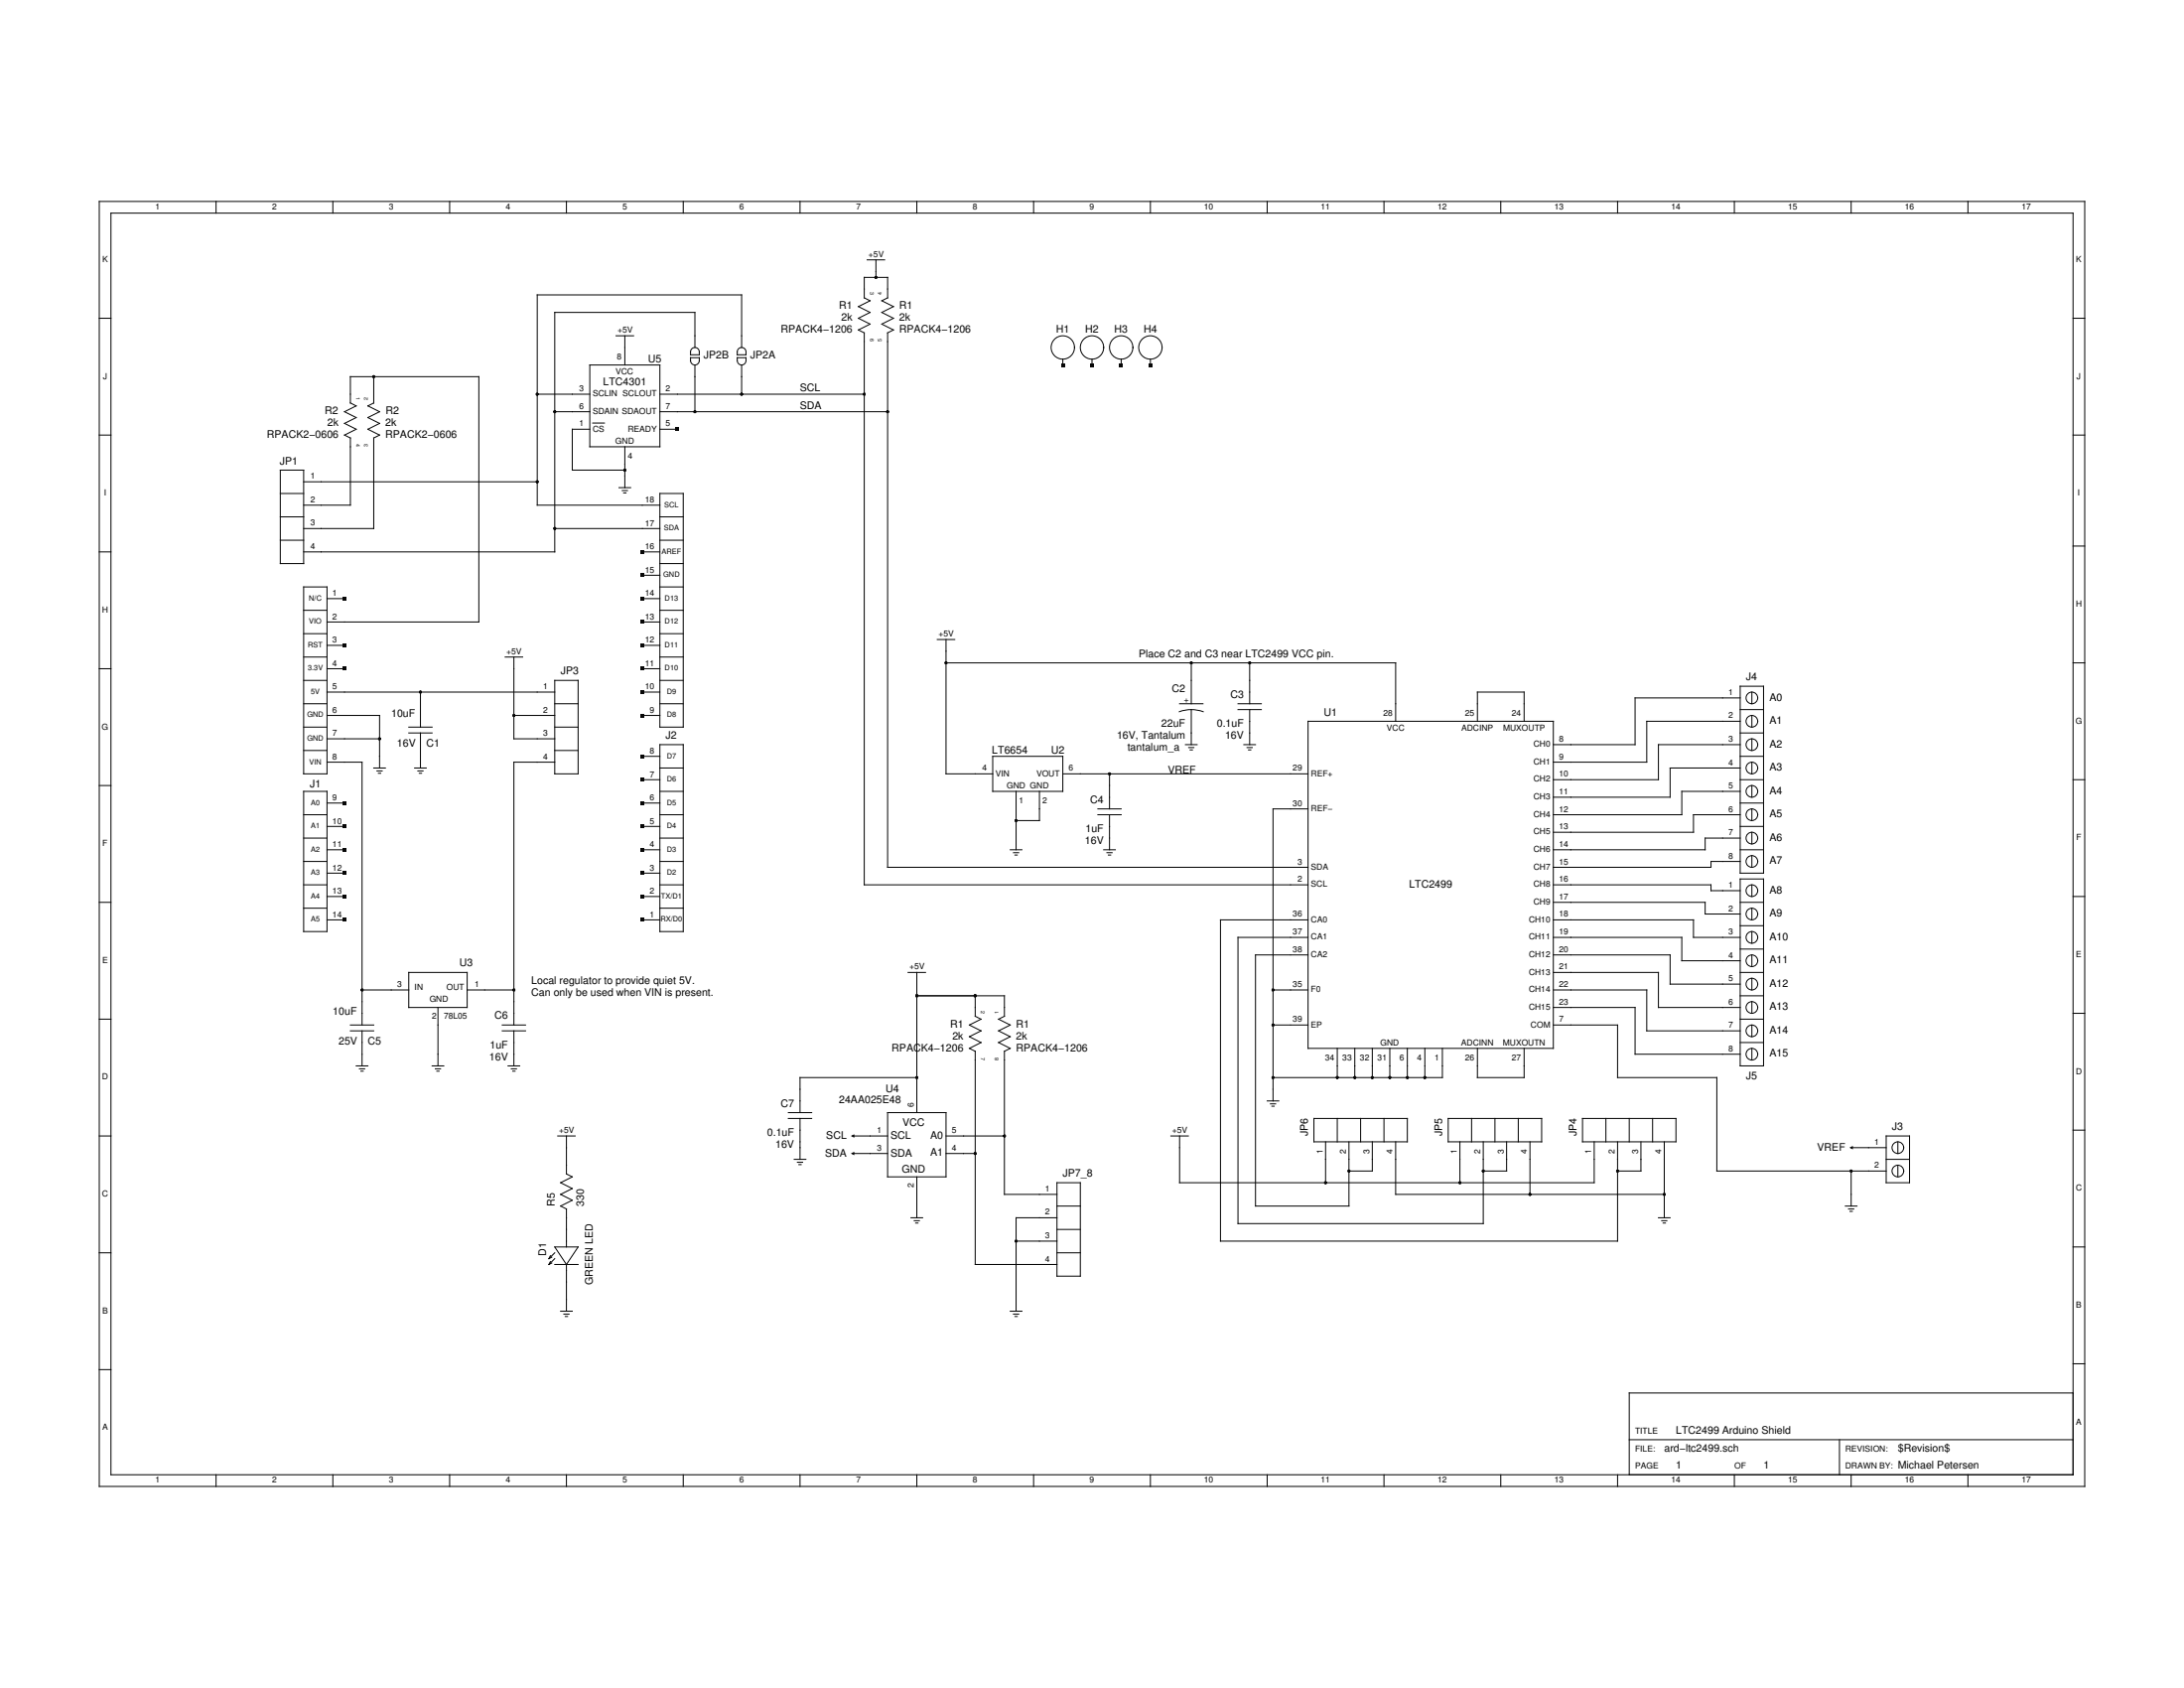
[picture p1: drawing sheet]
<svg xmlns="http://www.w3.org/2000/svg" width="279mm" height="216mm" viewBox="0 0 279 216" stroke-linecap="round" stroke-linejoin="round" font-family="sans-serif">
<g fill="none" stroke="#000" stroke-width=".13">
<path d="M12.7 25.8h254v164.3h-254zM14.2 27.3h251v161.3h-251zM27.6 25.8v1.5M42.6 25.8v1.5M57.5 25.8v1.5M72.5 25.8v1.5M87.4 25.8v1.5M102.3 25.8v1.5M110.9 33.2h2.3M112.1 33.2v2.3M117.3 25.8v1.5M132.2 25.8v1.5"/>
<path d="M147.2 25.8v1.5M162.1 25.8v1.5M177.1 25.8v1.5M192 25.8v1.5M206.9 25.8v1.5M221.9 25.8v1.5M236.8 25.8v1.5M251.8 25.8v1.5M12.7 55.6h1.5M12.7 40.7h1.5M44.8 51.6v-3.4h16.5v31.4h-19.5M44.8 51.5l.8 .4-1.5 .8 1.5 .7-1.5 .8 1.5 .7-1.5 .7 .7 .4v8.6h-6"/>
<path d="M47.8 51.5l-.7 .4 1.5 .8-1.5 .7 1.5 .8-1.5 .7 1.5 .7-.8 .4v11.6h-9M47.8 48.2v3.4M68.7 50.4h6.8M71 52.7h4.5M75.5 46.7h8.9v10.4h-8.9zM75.5 54.9h-2.3v5.2h6.7M75.8 54.1h1.5M78.8 42.9h2.3M79.9 42.9v3.8M79.9 57.1v5.3M84.4 50.4h26.2M84.4 52.7h29.2"/>
<path d="M84.4 54.9h2.3M88.3 45.7h1.2a.68 .68 0 0 1-.6 1 .68 .68 0 0 1-.6-1zM88.6 44.5a.56 .56 0 0 1 .9 .5v.4h-1.2l.1-.7zM88.9 44.4v-4.4h-17.9v30.6h-32.2M88.9 46.7v6M94.3 45.7h1.1a.68 .68 0 0 1-.5 1 .68 .68 0 0 1-.6-1zM94.6 44.5a.56 .56 0 0 1 .8 .5v.4h-1.1l.1-.7zM94.9 44.4v-6.7h-26.2v26.9h15.7M94.9 46.7v3.7M136 45.9v.8M139.7 45.9v.8M143.4 45.9v.8"/>
<path d="M147.2 45.9v.8M265.2 55.6h1.5M265.2 40.7h1.5M12.7 70.6h1.5M35.9 60.1h2.9v12h-2.9zM35.9 63.1h2.9M35.9 69.1h2.9M35.9 66.1h2.9M38.8 78.1h3M38.8 75.1h3v23.9h-3zM38.8 61.6h29.9M41.8 76.6h2.3"/>
<path d="M71 67.6h13.4M79.2 62.4h1.5M79.6 62.7h.7M79.8 63h.3M82.2 70.6h2.2M82.2 79.6h2.2M82.2 76.6h2.2M82.2 73.6h2.2M84.4 63.1h3v29.9h-3zM84.4 78.1h3M84.4 75.1h3M84.4 72.1h3"/>
<path d="M84.4 69.1h3M84.4 66.1h3M265.2 69.8h1.5M12.7 85.5h1.5M38.8 81h3M38.8 84h3M38.8 87h3M38.8 90h3M38.8 93h3M38.8 96h3M41.8 85.5h2.3M41.8 91.5h6.8v6.7"/>
<path d="M41.8 94.5h6.8M41.8 97.5h4.5v33.6M41.8 88.5h29.2M41.8 82.5h2.3M47.8 98.2h1.5M48.2 98.6h.7M48.4 98.9h.3M52.3 93h3M52.3 93.7h3M53 98.2h1.5M53.5 98.6h.6M53.6 98.9h.3"/>
<path d="M53.8 88.5v4.5M53.8 93.7v4.5M64.6 84h2.3M65.7 91.5h5.3M65.7 84v10.5h5.3M71 97.5h-5.3v33.6M71 87h3v12h-3zM71 90h3M71 93h3M71 96h3M82.2 85.5h2.2M82.2 99.7h2.2"/>
<path d="M82.2 91.5h2.2M82.2 88.5h2.2M82.2 82.5h2.2M82.2 96.7h2.2M84.4 95.2h3v23.9h-3zM84.4 81h3M84.4 84h3M84.4 87h3M84.4 90h3M84.4 98.2h3M119.9 81.8h2.2M121 84.8h57.5v7.5"/>
<path d="M121 81.8v17.2h6M127 96.7h9v4.5h-9zM136 99h31.3M141.9 99v4.5M150.9 91a4.5 4.5 0 0 1 3 0M150.9 90h3M151.7 95.2h1.4M152.1 95.6h.6M152.3 95.9h.2M152.4 84.8v5.2M152.4 90.8v4.4M158.4 90h3"/>
<path d="M158.4 90.8h3M159.1 95.2h1.5M159.5 95.6h.7M159.7 95.9h.3M159.9 84.8v5.2M159.9 90.8v4.4M167.3 92.3h31.4v41.8h-31.4zM189 92.3v-3.8h6v3.8M222.6 95.2h-10.4v4.5h-13.5M222.6 99.7h3M222.6 92.3h-11.9v5.2h-12M222.6 87.8h3v23.9h-3z"/>
<path d="M222.6 96.7h3M222.6 89.3h-13.4v5.9h-10.5M222.6 98.2h-8.9v3.8h-15M222.6 90.8h3M222.6 93.7h3M224.1 88.5v1.5M224.1 91.5v1.5M224.1 94.5v1.5M224.1 97.5v1.5M265.2 84.8h1.5M265.2 99.7h1.5M12.7 100.5h1.5"/>
<path d="M12.7 115.4h1.5M38.8 101.2h3v17.9h-3zM38.8 104.2h3M38.8 107.2h3M38.8 110.2h3M38.8 113.2h3M38.8 116.2h3M41.8 114.7h2.3M41.8 108.7h2.3M41.8 105.7h2.3M41.8 111.7h2.3M41.8 117.7h2.3"/>
<path d="M41.8 102.7h2.3M82.2 114.7h2.2M82.2 108.7h2.2M82.2 105.7h2.2M82.2 111.7h2.2M82.2 117.7h2.2M82.2 102.7h2.2M84.4 104.2h3M84.4 107.2h3M84.4 101.2h3M84.4 110.2h3M84.4 113.2h3"/>
<path d="M84.4 116.2h3M129.2 108.7h1.5M129.7 109.1h.6M129.8 109.4h.3M130 101.2v7.5M133 101.2v3.8h-3M140.4 104.2h3M140.4 103.5h3M141.2 108.7h1.5M141.6 109.1h.7M141.8 109.4h.3M141.9 104.2v4.5"/>
<path d="M167.3 117.7h-11.2v41h50.8v-12.7M167.3 110.9h-53.7v-68.3l.7-.4-1.5-.7 1.5-.8-1.5-.7 1.5-.8-1.5-.7 .8-.4v-2.6h-3v2.6l.7 .4-1.5 .7 1.5 .8-1.5 .7 1.5 .8-1.5 .7 .8 .4v70.6h56.7M167.3 103.5h-4.4v37.3M167.3 119.9h-8.9v36.6h31.4v-10.5M198.7 115.4h19.4v1.5h4.5M198.7 113.2h20.2v.7h3.7M198.7 117.7h17.9v2.2h6M198.7 119.9h16.5v3h7.4M222.6 115.4h3M222.6 107.2h-4.5v1.5h-19.4M222.6 108.7h3M222.6 105.7h3"/>
<path d="M222.6 101.2h-7.4v3h-16.5M222.6 104.2h-6v2.2h-17.9M222.6 110.2h-3.7v.7h-20.2M222.6 102.7h3M222.6 112.4h3v23.9h-3zM222.6 118.4h3M224.1 100.5v1.5M224.1 103.5v1.5M224.1 106.4v1.5M224.1 109.4v1.5M224.1 113.2v1.5M224.1 116.2v1.5"/>
<path d="M224.1 119.1v1.5M265.2 114.7h1.5M12.7 130.4h1.5M44.8 131.1h3M44.8 131.8h3M45.6 136.3h1.5M46 136.7h.7M46.2 137h.3M46.3 126.6h6M46.3 131.8v4.5M52.3 124.4h7.5v4.5h-7.5zM55.3 136.3h1.5"/>
<path d="M55.7 136.7h.7M55.9 137h.3M56 128.9v7.4M59.8 126.6h5.9M64.2 131.1h3M64.2 131.8h3M65 136.3h1.5M65.4 136.7h.7M65.6 137h.3M65.7 131.8v4.5M116.2 124.4h2.2M117.3 137.8h-15v4.5"/>
<path d="M117.3 124.4v17.9M117.3 127.4h11.2v2.6l-.8 .4 1.5 .7-1.5 .7 1.5 .8-1.5 .7 1.5 .8-.7 .4v18.3h6.7M124.8 127.4v2.6l.7 .4-1.5 .7 1.5 .7-1.5 .8 1.5 .7-1.5 .8 .8 .4v27.2h10.4M162.9 131.1h4.4M162.9 126.6h4.4M167.3 122.1h-6.7v32.2h12v-8.3M171.1 134.1v3.7M173.3 134.1v3.7M175.6 134.1v3.7M177.8 134.1v3.7M180 134.1v3.7M182.3 134.1v3.7"/>
<path d="M184.5 134.1v3.7h-21.6M189 134.1v3.7h6v-3.7M198.7 131.1h8.2v6.7h12.7v12h21.7M198.7 126.6h12v5.2h11.9M198.7 122.1h15v3.8h8.9M198.7 124.4h13.5v4.5h10.4M198.7 128.9h10.5v5.9h13.4M222.6 130.4h3M222.6 124.4h3M222.6 133.3h3M222.6 127.4h3M222.6 121.4h3"/>
<path d="M224.1 122.1v1.5M224.1 125.1v1.5M224.1 128.1v1.5M224.1 131.1v1.5M224.1 134.1v1.5M265.2 129.6h1.5M12.7 145.3h1.5M71 159.5h3l-1.5 2.2zM71.3 145.3h2.3M71.7 154.3l.8 .3v4.9M72.5 145.3v4.9l.7 .3-1.5 .8 1.5 .7-1.5 .8 1.5 .7-1.5 .8M100.9 142.3h2.9"/>
<path d="M100.9 143.1h2.9M101.6 148.3h1.5M102 148.7h.7M102.2 149h.3M102.3 143.1v5.2M109.1 145.3h4.5M109.1 147.5h4.5M113.6 142.3h7.4v8.2h-7.4zM116.5 155.8h1.5M117 156.1h.6M117.1 156.4h.3M117.3 150.5v5.3"/>
<path d="M121 145.3h7.5M121 147.5h3.8M130 158.7h5.2M135.2 154.3h3M135.2 151.3h3v11.9h-3zM135.2 155.8h-5.2v11.9M135.2 157.2h3M149.8 145.3h2.2M150.9 145.3v6h53v-5.3M162.1 140.8h1.5M162.5 141.2h.7M162.7 141.5h.3"/>
<path d="M168.1 143.1h11.9v2.9h-11.9zM169.6 146v5.3M171.1 143.1v2.9M174.1 143.1v2.9M175.6 146v3.8h-3M177.1 143.1v2.9M178.5 146v6.8h34.4M185.3 143.1h11.9v2.9h-11.9zM186.8 146v5.3M188.3 143.1v2.9M191.2 143.1v2.9M192.7 146v3.8h-2.9"/>
<path d="M194.2 143.1v2.9M195.7 146v6.8M202.5 143.1h11.9v2.9h-11.9zM205.4 143.1v2.9M208.4 143.1v2.9M209.9 146v3.8h-3M211.4 143.1v2.9M212.2 155.8h1.5M212.6 156.1h.6M212.8 156.4h.3M212.9 146v9.8M236.1 154.3h1.5"/>
<path d="M236.5 154.6h.7M236.7 154.9h.3M236.8 149.8v4.5M236.8 146.8h4.5M241.3 145.3h3v6h-3zM241.3 148.3h3M242.8 146v1.5M242.8 149v1.5M265.2 144.5h1.5M265.2 159.5h1.5M12.7 160.2h1.5M12.7 175.2h1.5"/>
<path d="M70.4 161.4l-.2 .3M70.4 160.6l-.2 .4M70.6 161.5l-.4 .2M70.6 160.8l-.4 .2M71 161.7h3M71 160.2l-.8 .8M71 161l-.8 .7M71.7 167.7h1.5M72.1 168.1h.7M72.3 168.4h.3M72.5 161.7v6M129.2 167.7h1.5"/>
<path d="M129.7 168.1h.6M129.8 168.4h.3M135.2 160.2h3M265.2 178.2h-56.8v10.4M265.2 174.4h1.5M27.6 188.6v1.5M42.6 188.6v1.5M57.5 188.6v1.5M72.5 188.6v1.5M87.4 188.6v1.5M102.3 188.6v1.5M117.3 188.6v1.5"/>
<path d="M132.2 188.6v1.5M147.2 188.6v1.5M162.1 188.6v1.5M177.1 188.6v1.5M192 188.6v1.5M206.9 188.6v1.5M208.4 184.1h56.8M221.9 188.6v1.5M235.3 184.1v4.5M236.8 188.6v1.5M251.8 188.6v1.5"/>
<circle cx="136" cy="44.4" r="1.49"/>
<circle cx="139.7" cy="44.4" r="1.49"/>
<circle cx="143.4" cy="44.4" r="1.49"/>
<circle cx="147.2" cy="44.4" r="1.49"/>
<circle cx="224.1" cy="98.2" r=".75"/>
<circle cx="224.1" cy="92.3" r=".75"/>
<circle cx="224.1" cy="95.2" r=".75"/>
<circle cx="224.1" cy="89.3" r=".75"/>
<circle cx="224.1" cy="107.2" r=".75"/>
<circle cx="224.1" cy="119.9" r=".75"/>
<circle cx="224.1" cy="113.9" r=".75"/>
<circle cx="224.1" cy="101.2" r=".75"/>
<circle cx="224.1" cy="110.2" r=".75"/>
<circle cx="224.1" cy="104.2" r=".75"/>
<circle cx="224.1" cy="116.9" r=".75"/>
<circle cx="224.1" cy="134.8" r=".75"/>
<circle cx="224.1" cy="125.9" r=".75"/>
<circle cx="224.1" cy="122.9" r=".75"/>
<circle cx="224.1" cy="128.9" r=".75"/>
<circle cx="224.1" cy="131.8" r=".75"/>
<circle cx="242.8" cy="149.8" r=".75"/>
<circle cx="242.8" cy="146.8" r=".75"/>
</g>
<g fill="#000">
<path d="M86.4 54.7h.5v.4h-.5zM135.7 46.5h.5v.4h-.5zM139.5 46.5h.4v.4h-.4zM143.2 46.5h.5v.4h-.5zM146.9 46.5h.5v.4h-.5zM43.9 76.3h.4v.5h-.4zM82 70.4h.4v.4h-.4zM82 79.3h.4v.5h-.4zM82 76.3h.4v.5h-.4zM82 73.4h.4v.4h-.4zM43.9 85.3h.4v.5h-.4zM43.9 82.3h.4v.5h-.4z"/>
<path d="M82 99.5h.4v.4h-.4zM82 96.5h.4v.5h-.4zM82 85.3h.4v.5h-.4zM82 88.3h.4v.4h-.4zM82 82.3h.4v.5h-.4zM82 91.3h.4v.4h-.4zM43.9 108.5h.4v.4h-.4zM43.9 105.5h.4v.4h-.4zM43.9 114.4h.4v.5h-.4zM43.9 111.5h.4v.4h-.4zM43.9 117.4h.4v.5h-.4zM43.9 102.5h.4v.4h-.4z"/>
<path d="M82 102.5h.4v.4h-.4zM82 108.5h.4v.4h-.4zM82 105.5h.4v.4h-.4zM82 111.5h.4v.4h-.4zM82 114.4h.4v.5h-.4zM82 117.4h.4v.5h-.4zM108.8 147.5l.5-.2v.5zM108.8 145.3l.5-.2v.4zM236.6 146.8l.4-.2v.4z"/>
<circle cx="112.1" cy="35.5" r=".19"/>
<circle cx="47.8" cy="48.2" r=".19"/>
<circle cx="68.7" cy="50.4" r=".19"/>
<circle cx="71" cy="52.7" r=".19"/>
<circle cx="88.9" cy="52.7" r=".19"/>
<circle cx="94.9" cy="50.4" r=".19"/>
<circle cx="110.6" cy="50.4" r=".19"/>
<circle cx="113.6" cy="52.7" r=".19"/>
<circle cx="68.7" cy="61.6" r=".19"/>
<circle cx="71" cy="67.6" r=".19"/>
<circle cx="79.9" cy="60.1" r=".19"/>
<circle cx="48.6" cy="94.5" r=".19"/>
<circle cx="53.8" cy="88.5" r=".19"/>
<circle cx="65.7" cy="91.5" r=".19"/>
<circle cx="121" cy="84.8" r=".19"/>
<circle cx="141.9" cy="99" r=".19"/>
<circle cx="152.4" cy="84.8" r=".19"/>
<circle cx="159.9" cy="84.8" r=".19"/>
<circle cx="130" cy="105" r=".19"/>
<circle cx="46.3" cy="126.6" r=".19"/>
<circle cx="65.7" cy="126.6" r=".19"/>
<circle cx="117.3" cy="127.4" r=".19"/>
<circle cx="117.3" cy="137.8" r=".19"/>
<circle cx="124.8" cy="127.4" r=".19"/>
<circle cx="162.9" cy="126.6" r=".19"/>
<circle cx="162.9" cy="131.1" r=".19"/>
<circle cx="162.9" cy="137.8" r=".19"/>
<circle cx="171.1" cy="137.8" r=".19"/>
<circle cx="173.3" cy="137.8" r=".19"/>
<circle cx="175.6" cy="137.8" r=".19"/>
<circle cx="177.8" cy="137.8" r=".19"/>
<circle cx="180" cy="137.8" r=".19"/>
<circle cx="182.3" cy="137.8" r=".19"/>
<circle cx="124.8" cy="147.5" r=".19"/>
<circle cx="128.5" cy="145.3" r=".19"/>
<circle cx="130" cy="158.7" r=".19"/>
<circle cx="169.6" cy="151.3" r=".19"/>
<circle cx="172.6" cy="149.8" r=".19"/>
<circle cx="186.8" cy="151.3" r=".19"/>
<circle cx="189.8" cy="149.8" r=".19"/>
<circle cx="195.7" cy="152.8" r=".19"/>
<circle cx="206.9" cy="149.8" r=".19"/>
<circle cx="212.9" cy="152.8" r=".19"/>
<circle cx="236.8" cy="149.8" r=".19"/>
</g>
<g font-size="1.3">
<text x="107.3" y="39.6">R1</text>
<text x="107.6" y="41.1">2k</text>
<text x="115" y="41.1">2k</text>
<text x="115" y="39.6">R1</text>
<text x="82.9" y="46.3">U5</text>
<text x="90" y="45.9">JP2B</text>
<text x="96" y="45.9">JP2A</text>
<text x="99.9" y="42.6">RPACK4−1206</text>
<text x="115" y="42.6">RPACK4−1206</text>
<text x="135.1" y="42.6">H1</text>
<text x="138.8" y="42.6">H2</text>
<text x="142.6" y="42.6">H3</text>
<text x="146.3" y="42.6">H4</text>
<text x="41.6" y="53">R2</text>
<text x="49.3" y="53">R2</text>
<text x="77.2" y="49.3">LTC4301</text>
<text x="102.3" y="50">SCL</text>
<text x="102.3" y="52.3">SDA</text>
<text x="34.1" y="56">RPACK2−0606</text>
<text x="35.8" y="59.4">JP1</text>
<text x="41.9" y="54.5">2k</text>
<text x="49.3" y="54.5">2k</text>
<text x="49.3" y="56">RPACK2−0606</text>
<text x="71.7" y="86.3">JP3</text>
<text x="145.7" y="84">Place C2 and C3 near LTC2499 VCC pin.</text>
<text x="149.9" y="88.5">C2</text>
<text x="157.4" y="89.3">C3</text>
<text x="223.4" y="87">J4</text>
<text x="226.4" y="89.6">A0</text>
<text x="50.1" y="91.7">10uF</text>
<text x="50.8" y="95.5">16V</text>
<text x="54.5" y="95.5">C1</text>
<text x="85.2" y="94.5">J2</text>
<text x="142.9" y="94.5">16V, Tantalum</text>
<text x="144.2" y="96">tantalum_a</text>
<text x="148.6" y="93">22uF</text>
<text x="155.7" y="93">0.1uF</text>
<text x="156.7" y="94.5">16V</text>
<text x="169.4" y="91.5">U1</text>
<text x="226.4" y="92.6">A1</text>
<text x="226.4" y="95.6">A2</text>
<text x="39.7" y="100.7">J1</text>
<text x="126.9" y="96.4">LT6654</text>
<text x="134.5" y="96.4">U2</text>
<text x="149.4" y="99">VREF</text>
<text x="226.4" y="98.6">A3</text>
<text x="226.4" y="101.6">A4</text>
<text x="138.8" y="107.9">16V</text>
<text x="138.9" y="106.4">1uF</text>
<text x="139.5" y="102.7">C4</text>
<text x="226.4" y="104.6">A5</text>
<text x="226.4" y="107.5">A6</text>
<text x="180.3" y="113.5">LTC2499</text>
<text x="226.4" y="110.5">A7</text>
<text x="226.4" y="114.3">A8</text>
<text x="226.4" y="117.3">A9</text>
<text x="58.8" y="123.6">U3</text>
<text x="68" y="125.9">Local regulator to provide quiet 5V.</text>
<text x="226.4" y="120.2">A10</text>
<text x="226.4" y="123.2">A11</text>
<text x="42.6" y="129.8">10uF</text>
<text x="63.3" y="130.4">C6</text>
<text x="68" y="127.4">Can only be used when VIN is present.</text>
<text x="121.5" y="131.5">R1</text>
<text x="130" y="131.5">R1</text>
<text x="226.4" y="126.2">A12</text>
<text x="226.4" y="129.2">A13</text>
<text x="43.3" y="133.6">25V</text>
<text x="47.1" y="133.6">C5</text>
<text x="62.6" y="135.6">16V</text>
<text x="62.7" y="134.1">1uF</text>
<text x="114.1" y="134.4">RPACK4−1206</text>
<text x="121.8" y="132.9">2k</text>
<text x="130" y="132.9">2k</text>
<text x="130" y="134.4">RPACK4−1206</text>
<text x="226.4" y="132.2">A14</text>
<text x="226.4" y="135.2">A15</text>
<text x="99.9" y="141.6">C7</text>
<text x="107.3" y="141.2">24AA025E48</text>
<text x="113.3" y="139.7">U4</text>
<text x="223.4" y="138">J5</text>
<text x="98.2" y="145.3">0.1uF</text>
<text x="99.2" y="146.8">16V</text>
<text x="105.6" y="147.9">SDA</text>
<text x="105.7" y="145.6">SCL</text>
<text x="113.9" y="145.6">SCL</text>
<text x="113.9" y="147.9">SDA</text>
<text x="115.5" y="144.1">VCC</text>
<text x="119" y="145.6">A0</text>
<text x="119" y="147.9">A1</text>
<text x="167.3" y="145.3" transform="rotate(-90 167.3 145.3)">JP6</text>
<text x="184.5" y="145.3" transform="rotate(-90 184.5 145.3)">JP5</text>
<text x="201.7" y="145.3" transform="rotate(-90 201.7 145.3)">JP4</text>
<text x="232.5" y="147.1">VREF</text>
<text x="242" y="144.5">J3</text>
<text x="71" y="154.3" transform="rotate(-90 71 154.3)">R5</text>
<text x="74.7" y="154.3" transform="rotate(-90 74.7 154.3)">330</text>
<text x="115.4" y="150">GND</text>
<text x="136" y="150.5">JP7_8</text>
<text x="69.8" y="160.6" transform="rotate(-90 69.8 160.6)">D1</text>
<text x="75.8" y="164.3" transform="rotate(-90 75.8 164.3)">GREEN LED</text>
<text x="212.9" y="185.6">ard−ltc2499.sch</text>
<text x="214.4" y="183.4">LTC2499 Arduino Shield</text>
<text x="242.8" y="185.6">$Revision$</text>
<text x="214.4" y="187.9">1</text>
<text x="225.6" y="187.9">1</text>
<text x="242.8" y="187.9">Michael Petersen</text>
</g>
<g font-size="1.1">
<text x="19.9" y="26.8">1</text>
<text x="34.8" y="26.8">2</text>
<text x="49.8" y="26.8">3</text>
<text x="64.7" y="26.8">4</text>
<text x="79.6" y="26.8">5</text>
<text x="94.6" y="26.8">6</text>
<text x="109.5" y="26.8">7</text>
<text x="124.5" y="26.8">8</text>
<text x="139.4" y="26.8">9</text>
<text x="154" y="26.8">10</text>
<text x="169" y="26.8">11</text>
<text x="183.9" y="26.8">12</text>
<text x="198.9" y="26.8">13</text>
<text x="213.8" y="26.8">14</text>
<text x="228.7" y="26.8">15</text>
<text x="243.7" y="26.8">16</text>
<text x="258.6" y="26.8">17</text>
<text x="13.1" y="33.5">K</text>
<text x="111.1" y="32.9">+5V</text>
<text x="265.6" y="33.5">K</text>
<text x="78.8" y="47.9">VCC</text>
<text x="78.9" y="45.9">8</text>
<text x="79" y="42.6">+5V</text>
<text x="13.2" y="48.5">J</text>
<text x="74.1" y="50">3</text>
<text x="74.1" y="52.3">6</text>
<text x="75.8" y="50.7">SCLIN SCLOUT</text>
<text x="75.8" y="52.9">SDAIN SDAOUT</text>
<text x="85.2" y="50">2</text>
<text x="85.2" y="52.3">7</text>
<text x="265.7" y="48.5">J</text>
<text x="74.1" y="54.5">1</text>
<text x="75.8" y="55.2">CS</text>
<text x="78.7" y="56.8">GND</text>
<text x="80.3" y="58.7">4</text>
<text x="80.3" y="55.2">READY</text>
<text x="85.2" y="54.5">5</text>
<text x="13.3" y="63.4">I</text>
<text x="39.7" y="61.3">1</text>
<text x="39.7" y="64.2">2</text>
<text x="82.5" y="64.3">18</text>
<text x="265.8" y="63.4">I</text>
<text x="39.7" y="67.2">3</text>
<text x="39.7" y="70.2">4</text>
<text x="82.5" y="70.3">16</text>
<text x="82.5" y="67.3">17</text>
<text x="42.5" y="76.2">1</text>
<text x="82.5" y="76.2">14</text>
<text x="82.5" y="73.2">15</text>
<text x="265.6" y="77.6">H</text>
<text x="13.1" y="78.3">H</text>
<text x="42.5" y="82.2">3</text>
<text x="42.5" y="79.2">2</text>
<text x="64.8" y="83.7">+5V</text>
<text x="82.5" y="79.2">13</text>
<text x="82.5" y="82.2">12</text>
<text x="120.1" y="81.4">+5V</text>
<text x="42.5" y="85.2">4</text>
<text x="42.5" y="88.2">5</text>
<text x="69.5" y="88.1">1</text>
<text x="82.5" y="85.2">11</text>
<text x="82.5" y="88.2">10</text>
<text x="152" y="89.9" transform="rotate(-90 152 89.9)">+</text>
<text x="221.1" y="88.9">1</text>
<text x="13" y="93.3">G</text>
<text x="42.5" y="91.2">6</text>
<text x="42.5" y="94.2">7</text>
<text x="69.5" y="91.1">2</text>
<text x="69.5" y="94.1">3</text>
<text x="83.1" y="91.2">9</text>
<text x="177" y="91.5">28</text>
<text x="177.4" y="93.4">VCC</text>
<text x="187" y="93.4">ADCINP</text>
<text x="187.4" y="91.5">25</text>
<text x="192.3" y="93.4">MUXOUTP</text>
<text x="193.4" y="91.5">24</text>
<text x="196.2" y="95.5">CH0</text>
<text x="199.5" y="94.9">8</text>
<text x="221.1" y="94.9">3</text>
<text x="221.1" y="91.9">2</text>
<text x="265.5" y="92.5">G</text>
<text x="42.5" y="97.1">8</text>
<text x="69.5" y="97.1">4</text>
<text x="83.1" y="99.4">7</text>
<text x="83.1" y="96.4">8</text>
<text x="125.7" y="98.6">4</text>
<text x="127.4" y="99.3">VIN</text>
<text x="128.8" y="100.8">GND GND</text>
<text x="132.6" y="99.3">VOUT</text>
<text x="136.7" y="98.6">6</text>
<text x="165.4" y="98.6">29</text>
<text x="167.7" y="99.3">REF+</text>
<text x="196.2" y="100">CH2</text>
<text x="196.2" y="97.8">CH1</text>
<text x="199.5" y="101.6">11</text>
<text x="199.5" y="99.4">10</text>
<text x="199.5" y="97.1">9</text>
<text x="221.1" y="100.8">5</text>
<text x="221.1" y="97.9">4</text>
<text x="42.5" y="105.4">10</text>
<text x="42.5" y="102.4">9</text>
<text x="83.1" y="102.4">6</text>
<text x="83.1" y="105.4">5</text>
<text x="130.4" y="102.7">1</text>
<text x="133.3" y="102.7">2</text>
<text x="165.4" y="103.1">30</text>
<text x="167.7" y="103.7">REF−</text>
<text x="196.2" y="106.7">CH5</text>
<text x="196.2" y="104.5">CH4</text>
<text x="196.2" y="102.3">CH3</text>
<text x="199.5" y="106.1">13</text>
<text x="199.5" y="103.8">12</text>
<text x="221.1" y="106.8">7</text>
<text x="221.1" y="103.8">6</text>
<text x="265.6" y="107.5">F</text>
<text x="13.1" y="108.2">F</text>
<text x="42.5" y="108.4">11</text>
<text x="42.5" y="111.3">12</text>
<text x="83.1" y="108.4">4</text>
<text x="83.1" y="111.3">3</text>
<text x="166" y="110.6">3</text>
<text x="166" y="112.8">2</text>
<text x="167.7" y="111.2">SDA</text>
<text x="167.7" y="113.5">SCL</text>
<text x="196.2" y="113.5">CH8</text>
<text x="196.2" y="111.2">CH7</text>
<text x="196.2" y="109">CH6</text>
<text x="199.5" y="112.8">16</text>
<text x="199.5" y="110.6">15</text>
<text x="199.5" y="108.3">14</text>
<text x="221.1" y="109.8">8</text>
<text x="221.1" y="113.5">1</text>
<text x="42.5" y="114.3">13</text>
<text x="42.5" y="117.3">14</text>
<text x="83.1" y="114.3">2</text>
<text x="83.1" y="117.3">1</text>
<text x="165.4" y="117.3">36</text>
<text x="165.4" y="119.5">37</text>
<text x="167.7" y="117.9">CA0</text>
<text x="195.6" y="117.9">CH10</text>
<text x="196.2" y="115.7">CH9</text>
<text x="199.5" y="119.5">19</text>
<text x="199.5" y="117.3">18</text>
<text x="199.5" y="115">17</text>
<text x="221.1" y="119.5">3</text>
<text x="221.1" y="116.5">2</text>
<text x="13.1" y="123.2">E</text>
<text x="116.4" y="124">+5V</text>
<text x="165.4" y="121.8">38</text>
<text x="167.7" y="120.2">CA1</text>
<text x="167.7" y="122.4">CA2</text>
<text x="195.6" y="124.7">CH13</text>
<text x="195.6" y="122.4">CH12</text>
<text x="195.6" y="120.2">CH11</text>
<text x="199.5" y="124">21</text>
<text x="199.5" y="121.8">20</text>
<text x="221.1" y="125.5">5</text>
<text x="221.1" y="122.5">4</text>
<text x="265.6" y="122.4">E</text>
<text x="50.8" y="126.2">3</text>
<text x="53" y="126.6">IN</text>
<text x="55" y="128.1">GND</text>
<text x="55.3" y="130.4">2</text>
<text x="56.8" y="130.4">78L05</text>
<text x="57.1" y="126.6">OUT</text>
<text x="60.7" y="126.2">1</text>
<text x="165.4" y="126.2">35</text>
<text x="165.4" y="130.7">39</text>
<text x="167.7" y="126.9">F0</text>
<text x="167.7" y="131.4">EP</text>
<text x="195.6" y="129.1">CH15</text>
<text x="195.6" y="126.9">CH14</text>
<text x="195.8" y="131.4">COM</text>
<text x="199.5" y="128.5">23</text>
<text x="199.5" y="130.7">7</text>
<text x="199.5" y="126.2">22</text>
<text x="221.1" y="131.5">7</text>
<text x="221.1" y="128.5">6</text>
<text x="169.5" y="135.6">34</text>
<text x="171.7" y="135.6">33</text>
<text x="174" y="135.6">32</text>
<text x="176.2" y="135.6">31</text>
<text x="176.6" y="133.7">GND</text>
<text x="179.1" y="135.6">6</text>
<text x="181.3" y="135.6">4</text>
<text x="183.6" y="135.6">1</text>
<text x="186.9" y="133.7">ADCINN</text>
<text x="187.4" y="135.6">26</text>
<text x="192.3" y="133.7">MUXOUTN</text>
<text x="193.4" y="135.6">27</text>
<text x="221.1" y="134.5">8</text>
<text x="265.6" y="137.4">D</text>
<text x="13.1" y="138.1">D</text>
<text x="116.9" y="141.6" transform="rotate(-90 116.9 141.6)">6</text>
<text x="71.5" y="144.9">+5V</text>
<text x="112.2" y="144.9">1</text>
<text x="112.2" y="147.2">3</text>
<text x="121.8" y="144.9">5</text>
<text x="121.8" y="147.2">4</text>
<text x="150" y="144.9">+5V</text>
<text x="169.2" y="147.5" transform="rotate(-90 169.2 147.5)">1</text>
<text x="172.2" y="147.5" transform="rotate(-90 172.2 147.5)">2</text>
<text x="175.2" y="147.5" transform="rotate(-90 175.2 147.5)">3</text>
<text x="178.2" y="147.5" transform="rotate(-90 178.2 147.5)">4</text>
<text x="186.4" y="147.5" transform="rotate(-90 186.4 147.5)">1</text>
<text x="189.4" y="147.5" transform="rotate(-90 189.4 147.5)">2</text>
<text x="192.4" y="147.5" transform="rotate(-90 192.4 147.5)">3</text>
<text x="195.4" y="147.5" transform="rotate(-90 195.4 147.5)">4</text>
<text x="203.6" y="147.5" transform="rotate(-90 203.6 147.5)">1</text>
<text x="206.6" y="147.5" transform="rotate(-90 206.6 147.5)">2</text>
<text x="209.6" y="147.5" transform="rotate(-90 209.6 147.5)">3</text>
<text x="212.5" y="147.5" transform="rotate(-90 212.5 147.5)">4</text>
<text x="239.8" y="146.4">1</text>
<text x="239.8" y="149.4">2</text>
<text x="13.1" y="153.1">C</text>
<text x="116.9" y="151.8" transform="rotate(-90 116.9 151.8)">2</text>
<text x="133.7" y="152.4">1</text>
<text x="133.7" y="155.4">2</text>
<text x="265.6" y="152.3">C</text>
<text x="133.7" y="158.4">3</text>
<text x="133.7" y="161.4">4</text>
<text x="13.1" y="168">B</text>
<text x="265.6" y="167.2">B</text>
<text x="13.1" y="182.9">A</text>
<text x="209.2" y="185.6">FILE:</text>
<text x="209.2" y="183.4">TITLE</text>
<text x="236.1" y="185.6">REVISION:</text>
<text x="265.6" y="182.2">A</text>
<text x="19.9" y="189.6">1</text>
<text x="34.8" y="189.6">2</text>
<text x="49.8" y="189.6">3</text>
<text x="64.7" y="189.6">4</text>
<text x="79.6" y="189.6">5</text>
<text x="94.6" y="189.6">6</text>
<text x="109.5" y="189.6">7</text>
<text x="124.5" y="189.6">8</text>
<text x="139.4" y="189.6">9</text>
<text x="154" y="189.6">10</text>
<text x="169" y="189.6">11</text>
<text x="183.9" y="189.6">12</text>
<text x="198.9" y="189.6">13</text>
<text x="209.2" y="187.9">PAGE</text>
<text x="213.8" y="189.6">14</text>
<text x="221.9" y="187.9">OF</text>
<text x="228.7" y="189.6">15</text>
<text x="236.1" y="187.9">DRAWN BY:</text>
<text x="243.7" y="189.6">16</text>
<text x="258.6" y="189.6">17</text>
</g>
<g font-size=".9">
<text x="85" y="64.9">SCL</text>
<text x="84.7" y="70.8">AREF</text>
<text x="84.9" y="67.9">SDA</text>
<text x="39.5" y="76.8">N/C</text>
<text x="84.9" y="73.8">GND</text>
<text x="85" y="76.8">D13</text>
<text x="39.4" y="82.8">RST</text>
<text x="39.5" y="79.8">VIO</text>
<text x="85" y="82.8">D11</text>
<text x="85" y="79.8">D12</text>
<text x="39.4" y="85.8">3.3V</text>
<text x="39.8" y="88.8">5V</text>
<text x="85" y="85.8">D10</text>
<text x="85.3" y="88.8">D9</text>
<text x="39.3" y="91.8">GND</text>
<text x="39.3" y="94.7">GND</text>
<text x="85.3" y="91.8">D8</text>
<text x="39.6" y="97.7">VIN</text>
<text x="85.3" y="97">D7</text>
<text x="85.3" y="100">D6</text>
<text x="39.8" y="106">A1</text>
<text x="39.8" y="103">A0</text>
<text x="85.3" y="106">D4</text>
<text x="85.3" y="103">D5</text>
<text x="39.8" y="108.9">A2</text>
<text x="39.8" y="111.9">A3</text>
<text x="85.3" y="108.9">D3</text>
<text x="85.3" y="111.9">D2</text>
<text x="39.8" y="114.9">A4</text>
<text x="39.8" y="117.9">A5</text>
<text x="84.5" y="117.9">RX/D0</text>
<text x="84.6" y="114.9">TX/D1</text>
</g>
<g font-size=".7">
<text x="111.3" y="37.3" transform="rotate(90 111.3 37.3)">3</text>
<text x="112.8" y="37.7" transform="rotate(-90 112.8 37.7)">4</text>
<text x="111.3" y="43.3" transform="rotate(90 111.3 43.3)">6</text>
<text x="112.8" y="43.7" transform="rotate(-90 112.8 43.7)">5</text>
<text x="45.6" y="50.8" transform="rotate(90 45.6 50.8)">1</text>
<text x="47.1" y="51.2" transform="rotate(-90 47.1 51.2)">2</text>
<text x="45.6" y="56.8" transform="rotate(90 45.6 56.8)">4</text>
<text x="47.1" y="57.1" transform="rotate(-90 47.1 57.1)">3</text>
<text x="125.5" y="129.2" transform="rotate(90 125.5 129.2)">2</text>
<text x="127.7" y="129.6" transform="rotate(-90 127.7 129.6)">1</text>
<text x="125.5" y="135.2" transform="rotate(90 125.5 135.2)">7</text>
<text x="127.7" y="135.6" transform="rotate(-90 127.7 135.6)">8</text>
</g>
</svg>
